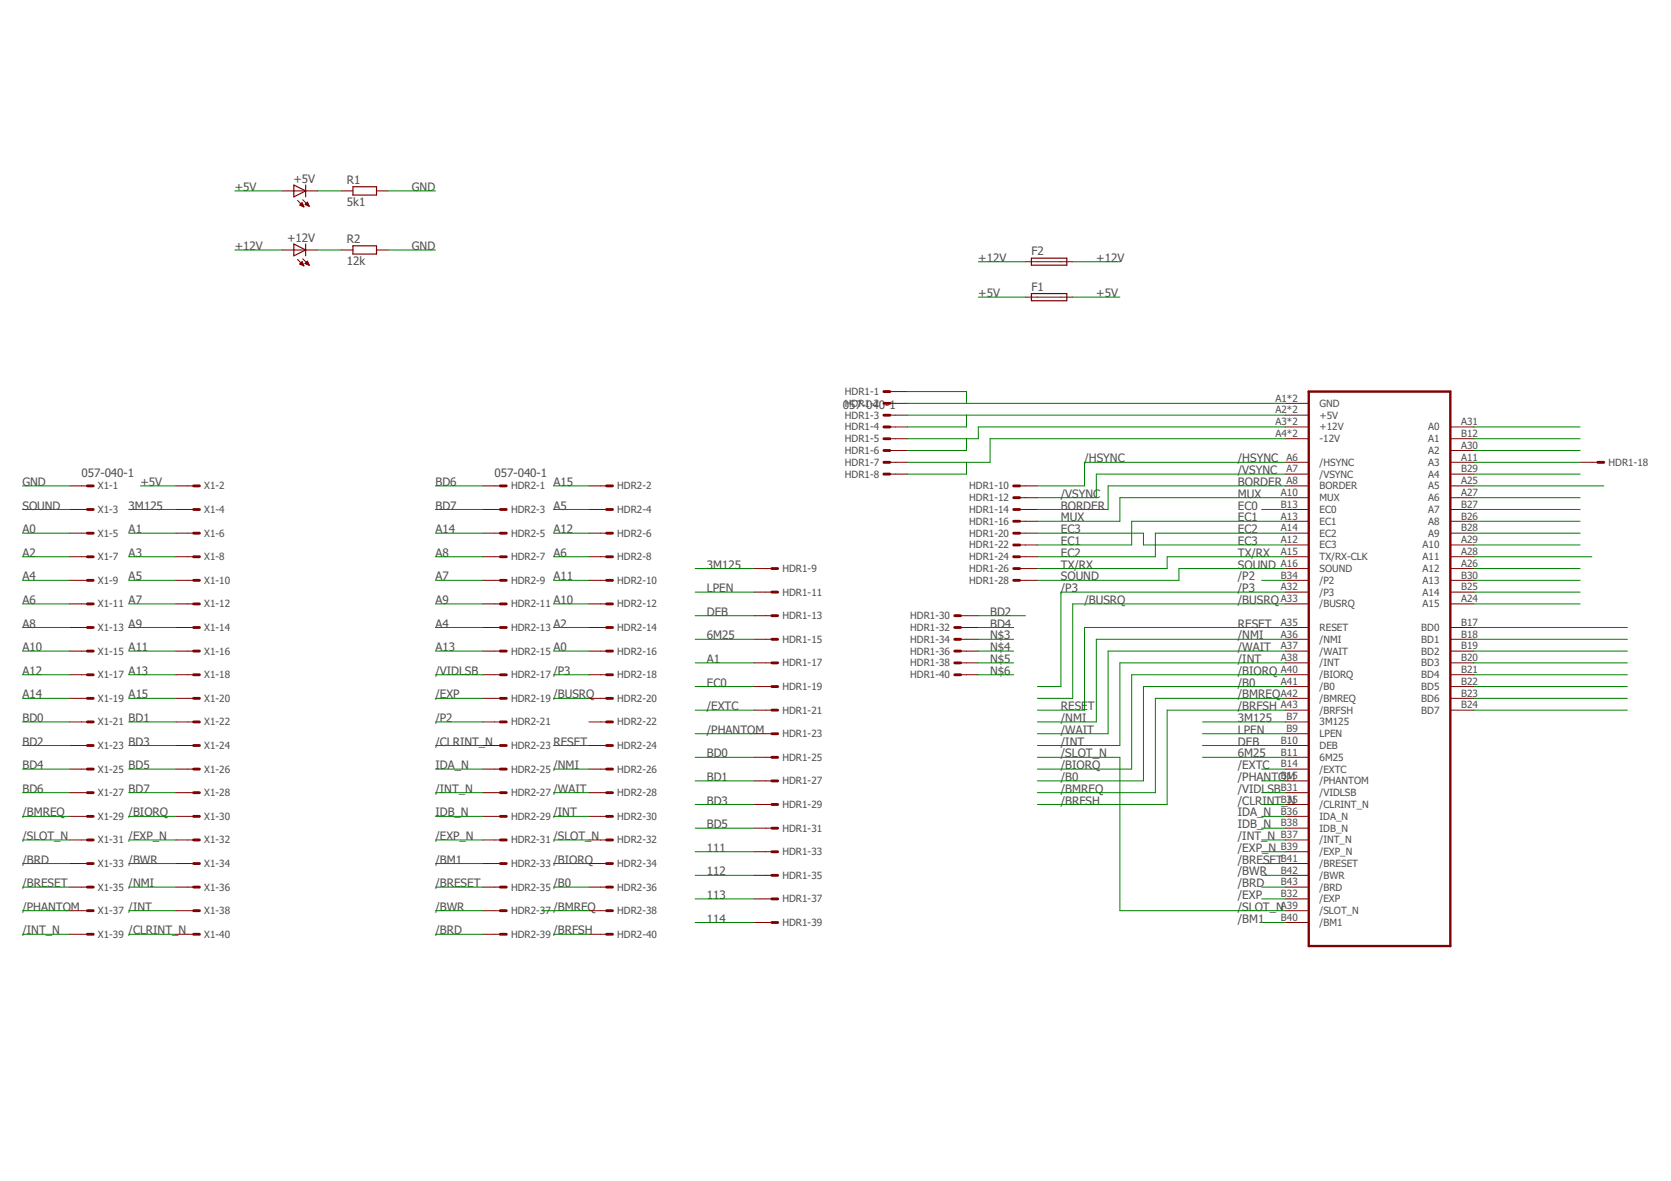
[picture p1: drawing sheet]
<svg xmlns="http://www.w3.org/2000/svg" width="297mm" height="210mm" viewBox="0 0 297 210" stroke-linecap="round" stroke-linejoin="round" font-family="sans-serif">
<path d="M232.6 69.6h25.2v98.5h-25.2z" fill="none" stroke="#800000" stroke-width=".42"/>
<g fill="none" stroke="#800000" stroke-width=".18">
<path d="M50.1 33.9h6.3M52.9 35.6l1.1 1.2M53.3 36.5h.6M53.4 36.4h.4M53.4 36.3h.4M53.6 36.2h.2M53.6 36.6h.3M53.6 36.1h.1M53.7 36l.3 .8-.7-.4zM53.8 36.7h.2M53.8 35.5l1.2 1.2M54 36.8h.1"/>
<path d="M54.2 36.3l.5-.4 .3 .8zM54.3 36.3h.5M54.3 36.4h.5M54.4 36.2h.4M54.5 36.1h.2M54.5 36.5h.4M54.6 36h.1M54.8 36.6h.1M60.6 33.9h2.1M66.9 33.9h2.1M50.1 44.4h6.3M52.9 46.1l1.1 1.1"/>
<path d="M53.3 46.9l.7 .3M53.3 46.9h.6M53.4 46.8h.4M53.5 47h.4M53.5 46.7h.3M53.6 46.6h.2M53.7 46.5h.1M53.7 46.5l-.4 .4M53.7 46.5l.3 .7M53.7 47.1h.3M53.8 46l1.2 1.1M53.9 47.2h.1"/>
<path d="M54.2 46.8h.6M54.2 46.8l.8 .3M54.3 46.7h.5M54.4 46.6h.4M54.4 46.9h.5M54.5 46.5h.2M54.6 46.5h.1M54.7 47h.2M54.7 46.4l-.5 .4M54.7 46.4l.3 .7M54.9 47.1h.1M60.6 44.4h2.1"/>
<path d="M66.9 44.4h2.1M182.3 52.8h8.4M182.3 46.5h8.4M158.2 71.7h3.1M158.2 73.8h3.1M158.2 75.9h3.1M158.2 78h3.1M158.2 69.6h3.1M228.5 71.7h4.1M228.5 73.8h4.1M228.5 75.9h4.1M228.5 78h4.1"/>
<path d="M257.8 75.9h4.2M257.8 78h4.2M12.4 86.4h3.1M12.4 94.8h3.1M12.4 99h3.1M12.4 90.6h3.1M31.3 86.4h3.1M31.3 94.8h3.1M31.3 99h3.1M31.3 90.6h3.1M85.8 86.4h3.1M85.8 94.8h3.1"/>
<path d="M85.8 99h3.1M85.8 90.6h3.1M104.7 86.4h3.1M104.7 94.8h3.1M104.7 99h3.1M104.7 90.6h3.1M158.2 82.2h3.1M158.2 84.3h3.1M158.2 80.1h3.1M181.3 86.4h3.1M181.3 88.5h3.1M181.3 96.9h3.1"/>
<path d="M181.3 92.6h3.1M181.3 94.8h3.1M181.3 99h3.1M181.3 90.6h3.1M228.5 82.2h4.1M228.5 84.3h4.1M228.5 86.4h4.1M228.5 88.5h4.1M228.5 96.9h4.1M228.5 92.6h4.1M228.5 94.8h4.1M228.5 99h4.1"/>
<path d="M228.5 90.6h4.1M257.8 82.2h4.2M257.8 84.3h4.2M257.8 86.4h4.2M257.8 88.5h4.2M257.8 96.9h4.2M257.8 92.6h4.2M257.8 94.8h4.2M257.8 99h4.2M257.8 80.1h4.2M257.8 90.6h4.2M280.9 82.2h3.1"/>
<path d="M12.4 103.1h3.1M12.4 107.3h3.1M12.4 111.5h3.1M12.4 115.7h3.1M12.4 119.9h3.1M31.3 103.1h3.1M31.3 107.3h3.1M31.3 111.5h3.1M31.3 115.7h3.1M31.3 119.9h3.1M85.8 103.1h3.1M85.8 107.3h3.1"/>
<path d="M85.8 111.5h3.1M85.8 115.7h3.1M85.8 119.9h3.1M104.7 103.1h3.1M104.7 107.3h3.1M104.7 111.5h3.1M104.7 115.7h3.1M104.7 119.9h3.1M134 101h3.2M134 105.2h3.2M134 113.6h3.2M134 117.8h3.2"/>
<path d="M134 109.4h3.2M170.8 111.5h3.1M170.8 113.6h3.1M170.8 115.7h3.1M170.8 117.8h3.1M170.8 119.9h3.1M170.8 109.4h3.1M181.3 101h3.1M181.3 103.1h3.1M228.5 101h4.1M228.5 103.1h4.1M228.5 105.2h4.1"/>
<path d="M228.5 107.3h4.1M228.5 111.5h4.1M228.5 113.6h4.1M228.5 115.7h4.1M228.5 117.8h4.1M228.5 119.9h4.1M257.8 101h4.2M257.8 103.1h4.2M257.8 105.2h4.2M257.8 107.3h4.2M257.8 111.5h4.2M257.8 113.6h4.2"/>
<path d="M257.8 115.7h4.2M257.8 117.8h4.2M257.8 119.9h4.2M12.4 124.1h3.1M12.4 128.3h3.1M12.4 132.5h3.1M12.4 136.7h3.1M31.3 124.1h3.1M31.3 128.3h3.1M31.3 132.5h3.1M31.3 136.7h3.1M85.8 124.1h3.1"/>
<path d="M85.8 128.3h3.1M85.8 132.5h3.1M85.8 136.7h3.1M104.7 124.1h3.1M104.7 128.3h3.1M104.7 132.5h3.1M104.7 136.7h3.1M134 122h3.2M134 126.2h3.2M134 130.4h3.2M134 134.6h3.2M134 138.8h3.2"/>
<path d="M228.5 122h4.1M228.5 124.1h4.1M228.5 126.2h4.1M228.5 128.3h4.1M228.5 130.4h4.1M228.5 132.5h4.1M228.5 134.6h4.1M228.5 136.7h4.1M228.5 138.8h4.1M257.8 122h4.2M257.8 124.1h4.2M257.8 126.2h4.2"/>
<path d="M12.4 140.9h3.1M12.4 145.1h3.1M12.4 149.3h3.1M12.4 153.5h3.1M12.4 157.7h3.1M31.3 140.9h3.1M31.3 145.1h3.1M31.3 149.3h3.1M31.3 153.5h3.1M31.3 157.7h3.1M85.8 140.9h3.1M85.8 145.1h3.1"/>
<path d="M85.8 149.3h3.1M85.8 153.5h3.1M85.8 157.7h3.1M104.7 140.9h3.1M104.7 145.1h3.1M104.7 149.3h3.1M104.7 153.5h3.1M104.7 157.7h3.1M134 143h3.2M134 147.2h3.2M134 151.4h3.2M134 155.6h3.2"/>
<path d="M134 159.8h3.2M228.5 140.9h4.1M228.5 143h4.1M228.5 145.1h4.1M228.5 149.3h4.1M228.5 147.2h4.1M228.5 151.4h4.1M228.5 153.5h4.1M228.5 155.6h4.1M228.5 157.7h4.1M228.5 159.8h4.1M12.4 161.9h3.1"/>
<path d="M12.4 166.1h3.1M31.3 161.9h3.1M31.3 166.1h3.1M85.8 161.9h3.1M85.8 166.1h3.1M104.7 161.9h3.1M104.7 166.1h3.1M134 164h3.2M228.5 161.9h4.1M228.5 164h4.1"/>
</g>
<g fill="none" stroke="#800000" stroke-width=".51">
<path d="M157.1 69.6h1.1M157.1 71.7h1.1M157.1 73.8h1.1M157.1 75.9h1.1M157.1 78h1.1M15.5 86.4h1.1M15.5 90.6h1.1M15.5 94.8h1.1M15.5 99h1.1M34.4 86.4h1.1M34.4 90.6h1.1M34.4 94.8h1.1"/>
<path d="M34.4 99h1.1M88.9 86.4h1.1M88.9 90.6h1.1M88.9 94.8h1.1M88.9 99h1.1M107.8 86.4h1.1M107.8 90.6h1.1M107.8 94.8h1.1M107.8 99h1.1M157.1 80.1h1.1M157.1 82.2h1.1M157.1 84.3h1.1"/>
<path d="M180.2 86.4h1.1M180.2 88.5h1.1M180.2 90.6h1.1M180.2 92.6h1.1M180.2 94.8h1.1M180.2 96.9h1.1M180.2 99h1.1M284 82.2h1.1M15.5 103.1h1.1M15.5 111.5h1.1M15.5 115.7h1.1M15.5 119.9h1.1"/>
<path d="M15.5 107.3h1.1M34.4 103.1h1.1M34.4 111.5h1.1M34.4 115.7h1.1M34.4 119.9h1.1M34.4 107.3h1.1M88.9 103.1h1.1M88.9 111.5h1.1M88.9 115.7h1.1M88.9 119.9h1.1M88.9 107.3h1.1M107.8 103.1h1.1"/>
<path d="M107.8 111.5h1.1M107.8 115.7h1.1M107.8 119.9h1.1M107.8 107.3h1.1M137.2 101h1M137.2 105.2h1M137.2 109.4h1M137.2 113.6h1M137.2 117.8h1M169.7 109.4h1.1M169.7 113.6h1.1M169.7 117.8h1.1"/>
<path d="M169.7 111.5h1.1M169.7 115.7h1.1M169.7 119.9h1.1M180.2 101h1.1M180.2 103.1h1.1M15.5 124.1h1.1M15.5 128.3h1.1M15.5 132.5h1.1M15.5 136.7h1.1M34.4 124.1h1.1M34.4 128.3h1.1M34.4 132.5h1.1"/>
<path d="M34.4 136.7h1.1M88.9 124.1h1.1M88.9 128.3h1.1M88.9 132.5h1.1M88.9 136.7h1.1M107.8 124.1h1.1M107.8 128.3h1.1M107.8 132.5h1.1M107.8 136.7h1.1M137.2 122h1M137.2 126.2h1M137.2 130.4h1"/>
<path d="M137.2 134.6h1M137.2 138.8h1M15.5 140.9h1.1M15.5 145.1h1.1M15.5 149.3h1.1M15.5 153.5h1.1M15.5 157.7h1.1M34.4 140.9h1.1M34.4 145.1h1.1M34.4 149.3h1.1M34.4 153.5h1.1M34.4 157.7h1.1"/>
<path d="M88.9 140.9h1.1M88.9 145.1h1.1M88.9 149.3h1.1M88.9 153.5h1.1M88.9 157.7h1.1M107.8 140.9h1.1M107.8 145.1h1.1M107.8 149.3h1.1M107.8 153.5h1.1M107.8 157.7h1.1M137.2 143h1M137.2 147.2h1"/>
<path d="M137.2 151.4h1M137.2 155.6h1M137.2 159.8h1M15.5 161.9h1.1M15.5 166.1h1.1M34.4 161.9h1.1M34.4 166.1h1.1M88.9 161.9h1.1M88.9 166.1h1.1M107.8 161.9h1.1M107.8 166.1h1.1M137.2 164h1"/>
</g>
<path d="M52.2 32.9l2.1 1-2.1 1.1zM54.3 32.9v2.1M62.7 33.2h4.2v1.5h-4.2zM52.2 43.4l2.1 1-2.1 1.1zM54.3 43.4v2.1M62.7 43.7h4.2v1.4h-4.2zM183.3 52.2h6.3v1.2h-6.3zM183.3 45.9h6.3v1.2h-6.3z" fill="none" stroke="#800000" stroke-width=".21"/>
<g fill="none" stroke="#008000" stroke-width=".18">
<path d="M41.7 33.9h8.4M56.4 33.9h4.2M69 33.9h8.4M41.7 44.4h8.4M56.4 44.4h4.2M69 44.4h8.4M173.9 52.8h8.4M173.9 46.5h8.4M190.7 52.8h8.4M190.7 46.5h8.4M161.3 71.7h67.2M161.3 69.6h10.5v2.1"/>
<path d="M161.3 73.8h67.2M171.8 73.8v2.1h-10.5M171.8 78v2.1h-10.5M228.5 75.9h-54.6v2.1h-12.6M228.5 78h-52.5v4.2h-14.7M262 75.9h18.9M262 78h18.9M4 94.8h8.4M4 99h8.4M4 86.4h8.4M4 90.6h8.4M22.9 94.8h8.4"/>
<path d="M22.9 99h8.4M22.9 90.6h8.4M25 86.4h6.3M77.4 94.8h8.4M77.4 99h8.4M77.4 86.4h8.4M77.4 90.6h8.4M98.4 94.8h6.3M98.4 99h6.3M98.4 86.4h6.3M98.4 90.6h6.3M171.8 82.2v2.1h-10.5"/>
<path d="M184.4 94.8h18.9v2.1h25.2M224.3 90.6h4.2M228.5 94.8h-23.1v4.2h-21M228.5 99h-21v2h-23.1M228.5 82.2h-35.7v4.2h-8.4M228.5 84.3h-33.6v4.2h-10.5M228.5 86.4h-31.5v4.2h-12.6M228.5 88.5h-29.4v4.1h-14.7M228.5 92.6h-27.3v4.3h-16.8M262 94.8h18.9M262 80.1h18.9M262 99h21"/>
<path d="M262 82.2h18.9M262 84.3h18.9M262 86.4h23.1M262 90.6h18.9M262 88.5h18.9M262 92.6h18.9M262 96.9h18.9M4 115.7h8.4M4 111.5h8.4M4 103.1h8.4M4 107.3h8.4M4 119.9h8.4"/>
<path d="M22.9 115.7h8.4M22.9 111.5h8.4M22.9 103.1h8.4M22.9 107.3h8.4M22.9 119.9h8.4M77.4 115.7h8.4M77.4 111.5h8.4M77.4 103.1h8.4M77.4 107.3h8.4M77.4 119.9h8.4M98.4 115.7h6.3M98.4 111.5h6.3"/>
<path d="M98.4 103.1h6.3M98.4 107.3h6.3M98.4 119.9h6.3M123.6 117.8h10.4M123.6 101h10.4M123.6 105.2h10.4M123.6 113.6h10.4M123.6 109.4h10.4M173.9 115.7h6.3M173.9 117.8h6.3M173.9 111.5h6.3M173.9 119.9h6.3"/>
<path d="M173.9 113.6h6.3M173.9 109.4h8.4M224.3 103.1h4.2M228.5 115.7h-31.5v14.7h-12.6M228.5 117.8h-29.4v14.7h-14.7M228.5 111.5h-35.7v14.7h-8.4M228.5 101h-18.9v2.1h-25.2M228.5 107.3h-37.8v16.8h-6.3M228.5 119.9h-27.3v16.8h-16.8M228.5 105.2h-39.9v16.8h-4.2M228.5 113.6h-33.6v14.7h-10.5M262 115.7h27.3"/>
<path d="M262 117.8h27.3M262 111.5h27.3M262 103.1h18.9M262 107.3h18.9M262 101h18.9M262 119.9h27.3M262 105.2h18.9M262 113.6h27.3M4 124.1h8.4M4 128.3h8.4M4 132.5h8.4M4 136.7h8.4"/>
<path d="M22.9 124.1h8.4M22.9 128.3h8.4M22.9 132.5h8.4M22.9 136.7h8.4M77.4 124.1h8.4M77.4 128.3h8.4M77.4 132.5h8.4M77.4 136.7h8.4M98.4 124.1h6.3M98.4 132.5h6.3M98.4 136.7h6.3M123.6 134.6h10.4"/>
<path d="M123.6 138.8h10.4M123.6 126.2h10.4M123.6 130.4h10.4M123.6 122h10.4M184.4 134.6h14.7v27.3h29.4M213.8 134.6h14.7M213.8 128.3h14.7M213.8 130.4h14.7M213.8 132.5h14.7M224.3 138.8h4.2M224.3 136.7h4.2M228.5 124.1h-23.1v16.8h-21"/>
<path d="M228.5 122h-25.2v16.8h-18.9M228.5 126.2h-21v16.8h-23.1M262 124.1h27.3M262 126.2h27.3M262 122h27.3M4 140.9h8.4M4 157.7h8.4M4 145.1h8.4M4 149.3h8.4M4 153.5h8.4M22.9 140.9h8.4M22.9 157.7h8.4"/>
<path d="M22.9 145.1h8.4M22.9 149.3h8.4M22.9 153.5h8.4M77.4 140.9h8.4M77.4 157.7h8.4M77.4 145.1h8.4M77.4 149.3h8.4M77.4 153.5h8.4M98.4 140.9h6.3M98.4 157.7h6.3M98.4 145.1h6.3M98.4 149.3h6.3"/>
<path d="M98.4 153.5h6.3M123.6 143h10.4M123.6 147.2h10.4M123.6 151.4h10.4M123.6 155.6h10.4M123.6 159.8h10.4M224.3 140.9h4.2M224.3 157.7h4.2M224.3 145.1h4.2M224.3 143h4.2M224.3 147.2h4.2M224.3 149.3h4.2"/>
<path d="M224.3 151.4h4.2M224.3 153.5h4.2M224.3 155.6h4.2M224.3 159.8h4.2M4 161.9h8.4M4 166.1h8.4M22.9 161.9h8.4M22.9 166.1h8.4M77.4 161.9h8.4M77.4 166.1h8.4M96.3 161.9h8.4M98.4 166.1h6.3"/>
<path d="M123.6 164h10.4M224.3 164h4.2"/>
</g>
<g font-size="2.1" fill="#505050">
<text x="41.8" y="33.9">+5V</text>
<text x="52.2" y="32.5">+5V</text>
<text x="61.7" y="32.7">R1</text>
<text x="73.2" y="33.9">GND</text>
<text x="61.7" y="36.7">5k1</text>
<text x="41.8" y="44.4">+12V</text>
<text x="51" y="42.9">+12V</text>
<text x="61.7" y="47.1">12k</text>
<text x="61.7" y="43.2">R2</text>
<text x="73.2" y="44.4">GND</text>
<text x="173.9" y="46.5">+12V</text>
<text x="183.3" y="45.4">F2</text>
<text x="194.9" y="46.5">+12V</text>
<text x="173.9" y="52.8">+5V</text>
<text x="183.3" y="51.7">F1</text>
<text x="194.9" y="52.8">+5V</text>
<text x="149.8" y="72.6">057-040-1</text>
<text x="192.8" y="82.2">/HSYNC</text>
<text x="220.1" y="82.2">/HSYNC</text>
<text x="4" y="86.4">GND</text>
<text x="14.5" y="84.8">057-040-1</text>
<text x="25" y="86.4">+5V</text>
<text x="77.4" y="86.4">BD6</text>
<text x="87.9" y="84.8">057-040-1</text>
<text x="98.4" y="86.4">A15</text>
<text x="188.6" y="88.5">/VSYNC</text>
<text x="220.1" y="84.3">/VSYNC</text>
<text x="220.1" y="86.4">BORDER</text>
<text x="220.1" y="88.5">MUX</text>
<text x="4" y="94.8">A0</text>
<text x="4" y="90.6">SOUND</text>
<text x="22.9" y="94.8">A1</text>
<text x="22.9" y="90.6">3M125</text>
<text x="77.4" y="94.8">A14</text>
<text x="77.4" y="90.6">BD7</text>
<text x="98.4" y="90.6">A5</text>
<text x="98.4" y="94.8">A12</text>
<text x="188.6" y="90.6">BORDER</text>
<text x="188.6" y="92.7">MUX</text>
<text x="188.6" y="94.8">EC3</text>
<text x="220.1" y="90.6">EC0</text>
<text x="220.1" y="94.8">EC2</text>
<text x="220.1" y="92.7">EC1</text>
<text x="4" y="98.9">A2</text>
<text x="22.9" y="98.9">A3</text>
<text x="77.4" y="98.9">A8</text>
<text x="98.4" y="98.9">A6</text>
<text x="125.7" y="101">3M125</text>
<text x="188.6" y="98.9">EC2</text>
<text x="188.6" y="101">TX/RX</text>
<text x="188.6" y="96.9">EC1</text>
<text x="220.1" y="96.9">EC3</text>
<text x="220.1" y="98.9">TX/RX</text>
<text x="220.1" y="101">SOUND</text>
<text x="4" y="103.1">A4</text>
<text x="4" y="107.3">A6</text>
<text x="22.9" y="103.1">A5</text>
<text x="22.9" y="107.3">A7</text>
<text x="77.4" y="103.1">A7</text>
<text x="77.4" y="107.3">A9</text>
<text x="98.4" y="103.1">A11</text>
<text x="98.4" y="107.3">A10</text>
<text x="125.7" y="105.2">LPEN</text>
<text x="188.6" y="103.1">SOUND</text>
<text x="188.6" y="105.2">/P3</text>
<text x="192.8" y="107.3">/BUSRQ</text>
<text x="220.1" y="103.1">/P2</text>
<text x="220.1" y="105.2">/P3</text>
<text x="220.1" y="107.3">/BUSRQ</text>
<text x="4" y="111.5">A8</text>
<text x="22.9" y="111.5">A9</text>
<text x="77.4" y="111.5">A4</text>
<text x="98.4" y="111.5">A2</text>
<text x="125.7" y="109.4">DEB</text>
<text x="125.7" y="113.6">6M25</text>
<text x="176" y="109.4">BD2</text>
<text x="176" y="111.5">BD4</text>
<text x="176" y="113.6">N$3</text>
<text x="220.1" y="111.5">RESET</text>
<text x="220.1" y="113.6">/NMI</text>
<text x="4" y="119.9">A12</text>
<text x="4" y="115.7">A10</text>
<text x="22.9" y="115.7">A11</text>
<text x="22.9" y="119.9">A13</text>
<text x="77.4" y="115.7">A13</text>
<text x="77.4" y="119.9">/VIDLSB</text>
<text x="98.4" y="115.7">A0</text>
<text x="98.4" y="119.9">/P3</text>
<text x="125.7" y="117.8">A1</text>
<text x="176" y="115.7">N$4</text>
<text x="176" y="117.8">N$5</text>
<text x="176" y="119.9">N$6</text>
<text x="220.1" y="115.7">/WAIT</text>
<text x="220.1" y="117.8">/INT</text>
<text x="220.1" y="119.9">/BIORQ</text>
<text x="4" y="124.1">A14</text>
<text x="22.9" y="124.1">A15</text>
<text x="77.4" y="124.1">/EXP</text>
<text x="98.4" y="124.1">/BUSRQ</text>
<text x="125.7" y="122">EC0</text>
<text x="220.1" y="122">/B0</text>
<text x="220.1" y="124.1">/BMREQ</text>
<text x="4" y="128.3">BD0</text>
<text x="22.9" y="128.3">BD1</text>
<text x="77.4" y="128.3">/P2</text>
<text x="125.7" y="126.2">/EXTC</text>
<text x="125.7" y="130.4">/PHANTOM</text>
<text x="188.6" y="126.2">RESE</text>
<text x="188.6" y="128.3">/NMI</text>
<text x="188.6" y="130.4">/WAIT</text>
<text x="193.4" y="126.2">T</text>
<text x="220.1" y="128.3">3M125</text>
<text x="220.1" y="130.4">LPEN</text>
<text x="220.1" y="126.2">/BRFSH</text>
<text x="4" y="132.5">BD2</text>
<text x="4" y="136.7">BD4</text>
<text x="22.9" y="132.5">BD3</text>
<text x="22.9" y="136.7">BD5</text>
<text x="77.4" y="132.5">/CLRINT_N</text>
<text x="77.4" y="136.7">IDA_N</text>
<text x="98.4" y="132.5">RESET</text>
<text x="98.4" y="136.7">/NMI</text>
<text x="125.7" y="134.6">BD0</text>
<text x="188.6" y="132.5">/INT</text>
<text x="188.6" y="134.6">/SLOT_N</text>
<text x="188.6" y="136.7">/BIORQ</text>
<text x="220.1" y="132.5">DEB</text>
<text x="220.1" y="134.6">6M25</text>
<text x="220.1" y="136.7">/EXTC</text>
<text x="4" y="140.9">BD6</text>
<text x="22.9" y="140.9">BD7</text>
<text x="77.4" y="140.9">/INT_N</text>
<text x="98.4" y="140.9">/WAIT</text>
<text x="125.7" y="138.8">BD1</text>
<text x="125.7" y="143">BD3</text>
<text x="188.6" y="138.8">/B0</text>
<text x="188.6" y="140.9">/BMREQ</text>
<text x="188.6" y="143">/BRFSH</text>
<text x="220.1" y="138.8">/PHANTOM</text>
<text x="220.1" y="140.9">/VIDLSB</text>
<text x="220.1" y="143">/CLRINT_N</text>
<text x="4" y="145.1">/BMREQ</text>
<text x="4" y="149.3">/SLOT_N</text>
<text x="22.9" y="149.3">/EXP_N</text>
<text x="22.9" y="145.1">/BIORQ</text>
<text x="77.4" y="145.1">IDB_N</text>
<text x="77.4" y="149.3">/EXP_N</text>
<text x="98.4" y="145.1">/INT</text>
<text x="98.4" y="149.3">/SLOT_N</text>
<text x="125.7" y="147.2">BD5</text>
<text x="220.1" y="147.2">IDB_N</text>
<text x="220.1" y="149.3">/INT_N</text>
<text x="220.1" y="145.1">IDA_N</text>
<text x="4" y="153.5">/BRD</text>
<text x="22.9" y="153.5">/BWR</text>
<text x="77.4" y="153.5">/BM1</text>
<text x="98.4" y="153.5">/BIORQ</text>
<text x="125.7" y="151.4">111</text>
<text x="125.7" y="155.6">112</text>
<text x="220.1" y="151.4">/EXP_N</text>
<text x="220.1" y="153.5">/BRESET</text>
<text x="220.1" y="155.6">/BWR</text>
<text x="4" y="161.9">/PHANTOM</text>
<text x="4" y="157.7">/BRESET</text>
<text x="22.9" y="157.7">/NMI</text>
<text x="22.9" y="161.9">/INT</text>
<text x="77.4" y="157.7">/BRESET</text>
<text x="77.4" y="161.9">/BWR</text>
<text x="98.4" y="157.7">/B0</text>
<text x="98.4" y="161.9">/BMREQ</text>
<text x="125.7" y="159.8">113</text>
<text x="220.1" y="157.7">/BRD</text>
<text x="220.1" y="159.8">/EXP</text>
<text x="220.1" y="161.9">/SLOT_N</text>
<text x="4" y="166.1">/INT_N</text>
<text x="22.9" y="166.1">/CLRINT_N</text>
<text x="77.4" y="166.1">/BRD</text>
<text x="98.4" y="166.1">/BRFSH</text>
<text x="125.7" y="164">114</text>
<text x="220.1" y="164">/BM1</text>
</g>
<g font-size="1.8" fill="#505050">
<text x="150.2" y="70.2">HDR1-1</text>
<text x="226.7" y="71.4">A1*2</text>
<text x="150.2" y="72.3">HDR1-2</text>
<text x="150.2" y="74.4">HDR1-3</text>
<text x="150.2" y="76.5">HDR1-4</text>
<text x="226.7" y="73.5">A2*2</text>
<text x="226.7" y="75.6">A3*2</text>
<text x="226.7" y="77.7">A4*2</text>
<text x="234.6" y="72.3">GND</text>
<text x="234.6" y="74.4">+5V</text>
<text x="234.6" y="76.5">+12V</text>
<text x="253.9" y="76.5">A0</text>
<text x="259.7" y="75.6">A31</text>
<text x="259.7" y="77.7">B12</text>
<text x="150.2" y="78.6">HDR1-5</text>
<text x="150.2" y="80.7">HDR1-6</text>
<text x="150.2" y="82.8">HDR1-7</text>
<text x="228.7" y="81.9">A6</text>
<text x="228.7" y="84">A7</text>
<text x="234.6" y="78.6">-12V</text>
<text x="234.6" y="82.8">/HSYNC</text>
<text x="253.9" y="78.6">A1</text>
<text x="253.9" y="80.7">A2</text>
<text x="253.9" y="82.8">A3</text>
<text x="259.7" y="79.8">A30</text>
<text x="259.7" y="81.9">A11</text>
<text x="259.7" y="84">B29</text>
<text x="285.9" y="82.8">HDR1-18</text>
<text x="17.4" y="87">X1-1</text>
<text x="36.3" y="87">X1-2</text>
<text x="90.8" y="87">HDR2-1</text>
<text x="109.7" y="87">HDR2-2</text>
<text x="150.2" y="84.9">HDR1-8</text>
<text x="172.3" y="87">HDR1-10</text>
<text x="172.3" y="89.1">HDR1-12</text>
<text x="227.7" y="88.2">A10</text>
<text x="228.7" y="86.1">A8</text>
<text x="234.6" y="84.9">/VSYNC</text>
<text x="234.6" y="87">BORDER</text>
<text x="234.6" y="89.1">MUX</text>
<text x="253.9" y="84.9">A4</text>
<text x="253.9" y="87">A5</text>
<text x="253.9" y="89.1">A6</text>
<text x="259.7" y="86.1">A25</text>
<text x="259.7" y="88.2">A27</text>
<text x="17.4" y="91.2">X1-3</text>
<text x="17.4" y="95.4">X1-5</text>
<text x="36.3" y="91.2">X1-4</text>
<text x="36.3" y="95.4">X1-6</text>
<text x="90.8" y="91.2">HDR2-3</text>
<text x="90.8" y="95.4">HDR2-5</text>
<text x="109.7" y="91.2">HDR2-4</text>
<text x="109.7" y="95.4">HDR2-6</text>
<text x="172.3" y="91.2">HDR1-14</text>
<text x="172.3" y="93.3">HDR1-16</text>
<text x="172.3" y="95.4">HDR1-20</text>
<text x="227.7" y="92.4">A13</text>
<text x="227.7" y="94.5">A14</text>
<text x="227.7" y="90.3">B13</text>
<text x="234.6" y="93.3">EC1</text>
<text x="234.6" y="95.4">EC2</text>
<text x="234.6" y="91.2">EC0</text>
<text x="253.9" y="91.2">A7</text>
<text x="253.9" y="93.3">A8</text>
<text x="253.9" y="95.4">A9</text>
<text x="259.7" y="90.3">B27</text>
<text x="259.7" y="92.4">B26</text>
<text x="259.7" y="94.5">B28</text>
<text x="17.4" y="99.6">X1-7</text>
<text x="36.3" y="99.6">X1-8</text>
<text x="90.8" y="99.6">HDR2-7</text>
<text x="109.7" y="99.6">HDR2-8</text>
<text x="139.1" y="101.7">HDR1-9</text>
<text x="172.3" y="97.5">HDR1-22</text>
<text x="172.3" y="99.6">HDR1-24</text>
<text x="172.3" y="101.7">HDR1-26</text>
<text x="227.7" y="96.6">A12</text>
<text x="227.7" y="98.7">A15</text>
<text x="227.7" y="100.8">A16</text>
<text x="234.6" y="97.5">EC3</text>
<text x="234.6" y="99.6">TX/RX-CLK</text>
<text x="234.6" y="101.7">SOUND</text>
<text x="252.9" y="97.5">A10</text>
<text x="252.9" y="99.6">A11</text>
<text x="252.9" y="101.7">A12</text>
<text x="259.7" y="96.6">A29</text>
<text x="259.7" y="98.7">A28</text>
<text x="259.7" y="100.8">A26</text>
<text x="17.4" y="103.8">X1-9</text>
<text x="17.4" y="108">X1-11</text>
<text x="36.3" y="103.8">X1-10</text>
<text x="36.3" y="108">X1-12</text>
<text x="90.8" y="103.8">HDR2-9</text>
<text x="90.8" y="108">HDR2-11</text>
<text x="109.7" y="103.8">HDR2-10</text>
<text x="109.7" y="108">HDR2-12</text>
<text x="139.1" y="105.9">HDR1-11</text>
<text x="172.3" y="103.8">HDR1-28</text>
<text x="227.7" y="102.8">B34</text>
<text x="227.7" y="104.9">A32</text>
<text x="227.7" y="107">A33</text>
<text x="234.6" y="103.8">/P2</text>
<text x="234.6" y="105.9">/P3</text>
<text x="234.6" y="108">/BUSRQ</text>
<text x="252.9" y="103.8">A13</text>
<text x="252.9" y="105.9">A14</text>
<text x="252.9" y="108">A15</text>
<text x="259.7" y="102.8">B30</text>
<text x="259.7" y="104.9">B25</text>
<text x="259.7" y="107">A24</text>
<text x="17.4" y="112.2">X1-13</text>
<text x="36.3" y="112.2">X1-14</text>
<text x="90.8" y="112.2">HDR2-13</text>
<text x="109.7" y="112.2">HDR2-14</text>
<text x="139.1" y="110.1">HDR1-13</text>
<text x="161.8" y="110.1">HDR1-30</text>
<text x="161.8" y="112.2">HDR1-32</text>
<text x="227.7" y="111.2">A35</text>
<text x="227.7" y="113.3">A36</text>
<text x="234.6" y="112.2">RESET</text>
<text x="252.6" y="112.2">BD0</text>
<text x="259.7" y="111.2">B17</text>
<text x="259.7" y="113.3">B18</text>
<text x="17.4" y="116.4">X1-15</text>
<text x="36.3" y="116.4">X1-16</text>
<text x="90.8" y="116.4">HDR2-15</text>
<text x="109.7" y="116.4">HDR2-16</text>
<text x="139.1" y="114.3">HDR1-15</text>
<text x="139.1" y="118.5">HDR1-17</text>
<text x="161.8" y="114.2">HDR1-34</text>
<text x="161.8" y="116.3">HDR1-36</text>
<text x="161.8" y="118.4">HDR1-38</text>
<text x="227.7" y="115.4">A37</text>
<text x="227.7" y="117.5">A38</text>
<text x="227.7" y="119.6">A40</text>
<text x="234.6" y="114.3">/NMI</text>
<text x="234.6" y="116.4">/WAIT</text>
<text x="234.6" y="118.5">/INT</text>
<text x="252.6" y="114.2">BD1</text>
<text x="252.6" y="116.3">BD2</text>
<text x="252.6" y="118.4">BD3</text>
<text x="259.7" y="115.4">B19</text>
<text x="259.7" y="117.5">B20</text>
<text x="259.7" y="119.6">B21</text>
<text x="17.4" y="120.5">X1-17</text>
<text x="17.4" y="124.7">X1-19</text>
<text x="36.3" y="120.5">X1-18</text>
<text x="36.3" y="124.7">X1-20</text>
<text x="90.8" y="120.5">HDR2-17</text>
<text x="90.8" y="124.7">HDR2-19</text>
<text x="109.7" y="120.5">HDR2-18</text>
<text x="109.7" y="124.7">HDR2-20</text>
<text x="139.1" y="122.6">HDR1-19</text>
<text x="161.8" y="120.5">HDR1-40</text>
<text x="227.7" y="121.7">A41</text>
<text x="227.7" y="123.8">A42</text>
<text x="227.7" y="125.9">A43</text>
<text x="234.6" y="120.5">/BIORQ</text>
<text x="234.6" y="122.6">/B0</text>
<text x="234.6" y="124.7">/BMREQ</text>
<text x="252.6" y="120.5">BD4</text>
<text x="252.6" y="122.6">BD5</text>
<text x="252.6" y="124.7">BD6</text>
<text x="259.7" y="121.7">B22</text>
<text x="259.7" y="123.8">B23</text>
<text x="259.7" y="125.9">B24</text>
<text x="17.4" y="128.9">X1-21</text>
<text x="36.3" y="128.9">X1-22</text>
<text x="90.8" y="128.9">HDR2-21</text>
<text x="109.7" y="128.9">HDR2-22</text>
<text x="139.1" y="126.8">HDR1-21</text>
<text x="139.1" y="131">HDR1-23</text>
<text x="228.7" y="128">B7</text>
<text x="228.7" y="130.1">B9</text>
<text x="234.6" y="126.8">/BRFSH</text>
<text x="234.6" y="128.9">3M125</text>
<text x="234.6" y="131">LPEN</text>
<text x="252.6" y="126.8">BD7</text>
<text x="17.4" y="133.1">X1-23</text>
<text x="17.4" y="137.3">X1-25</text>
<text x="36.3" y="133.1">X1-24</text>
<text x="36.3" y="137.3">X1-26</text>
<text x="90.8" y="133.1">HDR2-23</text>
<text x="90.8" y="137.3">HDR2-25</text>
<text x="109.7" y="133.1">HDR2-24</text>
<text x="109.7" y="137.3">HDR2-26</text>
<text x="139.1" y="135.2">HDR1-25</text>
<text x="227.7" y="132.2">B10</text>
<text x="227.7" y="134.3">B11</text>
<text x="227.7" y="136.4">B14</text>
<text x="234.6" y="133.1">DEB</text>
<text x="234.6" y="135.2">6M25</text>
<text x="234.6" y="137.3">/EXTC</text>
<text x="17.4" y="141.5">X1-27</text>
<text x="36.3" y="141.5">X1-28</text>
<text x="90.8" y="141.5">HDR2-27</text>
<text x="109.7" y="141.5">HDR2-28</text>
<text x="139.1" y="139.4">HDR1-27</text>
<text x="139.1" y="143.6">HDR1-29</text>
<text x="227.7" y="138.5">B15</text>
<text x="227.7" y="140.6">B31</text>
<text x="227.7" y="142.7">B35</text>
<text x="234.6" y="139.4">/PHANTOM</text>
<text x="234.6" y="141.5">/VIDLSB</text>
<text x="234.6" y="143.6">/CLRINT_N</text>
<text x="17.4" y="145.7">X1-29</text>
<text x="17.4" y="149.9">X1-31</text>
<text x="36.3" y="145.7">X1-30</text>
<text x="36.3" y="149.9">X1-32</text>
<text x="90.8" y="145.7">HDR2-29</text>
<text x="90.8" y="149.9">HDR2-31</text>
<text x="109.7" y="145.7">HDR2-30</text>
<text x="109.7" y="149.9">HDR2-32</text>
<text x="139.1" y="147.8">HDR1-31</text>
<text x="227.7" y="144.8">B36</text>
<text x="227.7" y="149">B37</text>
<text x="227.7" y="146.9">B38</text>
<text x="234.6" y="145.7">IDA_N</text>
<text x="234.6" y="149.9">/INT_N</text>
<text x="234.6" y="147.8">IDB_N</text>
<text x="17.4" y="154.1">X1-33</text>
<text x="36.3" y="154.1">X1-34</text>
<text x="90.8" y="154.1">HDR2-33</text>
<text x="109.7" y="154.1">HDR2-34</text>
<text x="139.1" y="152">HDR1-33</text>
<text x="227.7" y="151.1">B39</text>
<text x="227.7" y="153.2">B41</text>
<text x="227.7" y="155.3">B42</text>
<text x="234.6" y="152">/EXP_N</text>
<text x="234.6" y="154.1">/BRESET</text>
<text x="17.4" y="158.3">X1-35</text>
<text x="36.3" y="158.3">X1-36</text>
<text x="90.8" y="158.3">HDR2-35</text>
<text x="109.7" y="158.3">HDR2-36</text>
<text x="139.1" y="156.2">HDR1-35</text>
<text x="139.1" y="160.4">HDR1-37</text>
<text x="227.7" y="157.4">B43</text>
<text x="227.7" y="159.5">B32</text>
<text x="227.7" y="161.6">A39</text>
<text x="234.6" y="156.2">/BWR</text>
<text x="234.6" y="158.3">/BRD</text>
<text x="234.6" y="160.4">/EXP</text>
<text x="17.4" y="162.5">X1-37</text>
<text x="17.4" y="166.7">X1-39</text>
<text x="36.3" y="162.5">X1-38</text>
<text x="36.3" y="166.7">X1-40</text>
<text x="90.8" y="162.5">HDR2-37</text>
<text x="90.8" y="166.7">HDR2-39</text>
<text x="109.7" y="162.5">HDR2-38</text>
<text x="109.7" y="166.7">HDR2-40</text>
<text x="139.1" y="164.6">HDR1-39</text>
<text x="227.7" y="163.7">B40</text>
<text x="234.6" y="162.5">/SLOT_N</text>
<text x="234.6" y="164.6">/BM1</text>
</g>
</svg>
